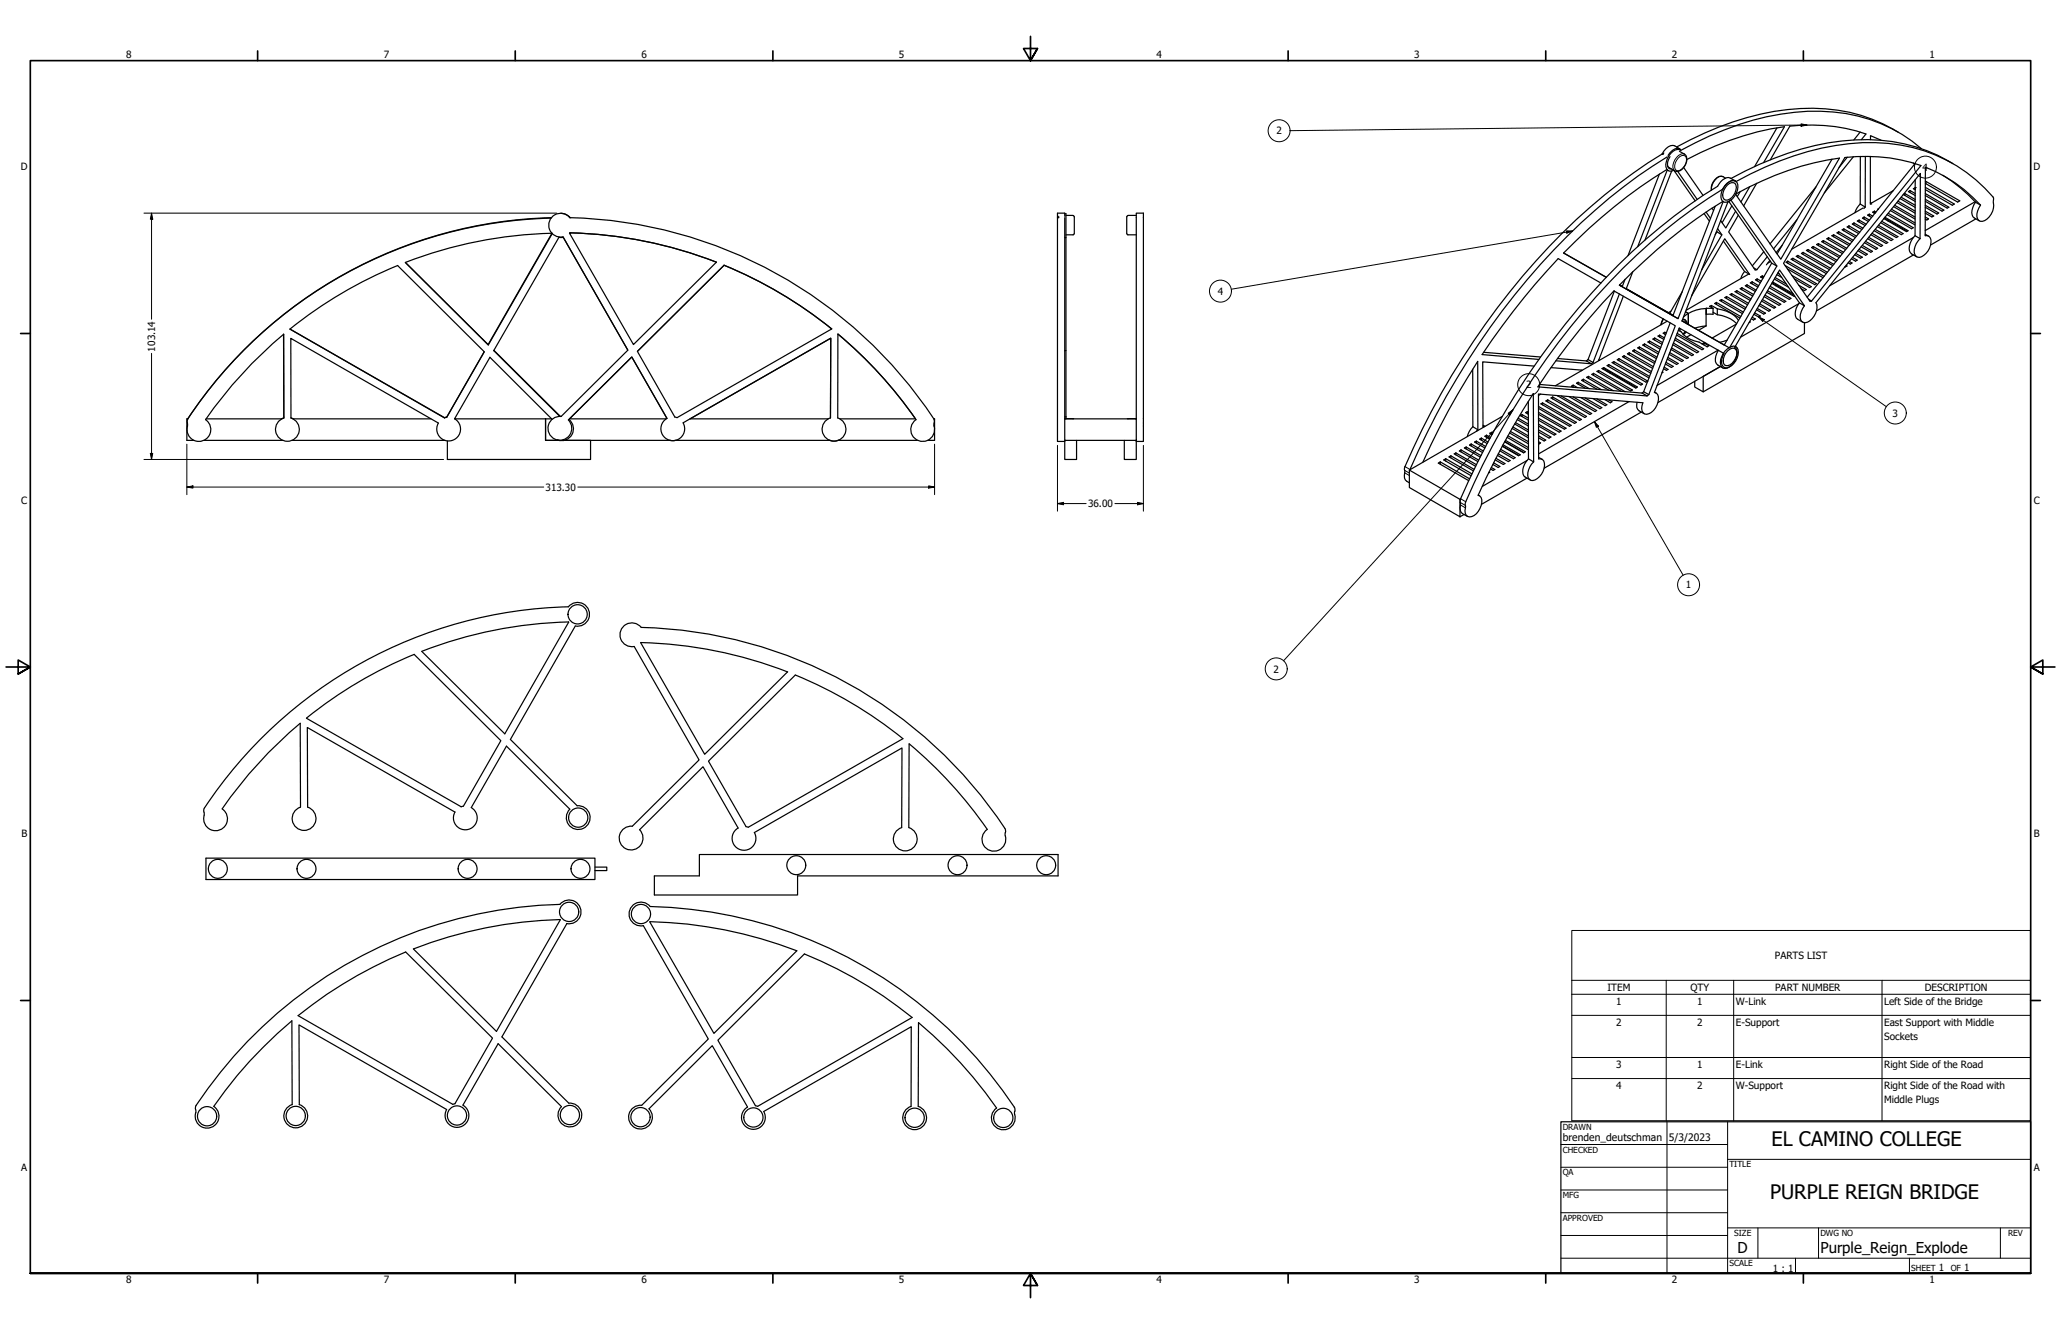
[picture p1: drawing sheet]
<svg xmlns="http://www.w3.org/2000/svg" width="864mm" height="559mm" viewBox="0 0 864 559" stroke-linecap="round" stroke-linejoin="round" font-family="sans-serif">
<!-- layer: Visible (ANSI) -->
<g fill="none" stroke="#000" stroke-width=".51">
<path d="M744.6 53.5l-9.4 16.3M779.5 55.3l-2.7 3.3M780 58.5l1.9-2.4a71.6 71.6 0 0 0-31.9-3.3l-8.2 14.1M783.8 58.5v-1.7l4.4 1.9M795.4 55.4a70.1 70.1 0 0 0-46.5-9.5 125.7 125.7 0 0 0-46.4 15.7M695.3 72.9l-13.1 34.2M696.5 64.5a251.8 251.8 0 0 0-69.1 64.4 305.6 305.6 0 0 0-38.9 67.7l.1 1.5a3.1 3.1 0 0 0 1.9 4.1M697.2 64.1l-.4 .6-.3-.2M698.4 71.1a224.7 224.7 0 0 0-43.2 34.9l17.8 10.1M698.6 65.7a257.2 257.2 0 0 0-74.1 71.3 322.2 322.2 0 0 0-33.7 59.7M698.6 71.2l-12.4 32.1M698.7 71.2l.4 .3"/>
<path d="M699.8 65.6a3.6 3.6 0 0 0-.1 5.1l.8 .1M700.5 71.6l-11.2 28.9M701.4 71.4l8.9 12.7M703 71.8l8.1 11.7M703.7 63.4l2.2 1.2a4.2 4.2 0 0 1-.7 5.9l-1.1 .9-1.7 .4-3.6-2.2M703.7 62.6l.3 .2M703.8 62.4l-2.1-1.3a4.8 4.8 0 0 0-5.2 3.4M704.2 62.6a2.52 2.52 0 0 0-3.5 .5l-1.8 2M705.5 70.2l8.1 11.7M706.8 66.8a125.3 125.3 0 0 1 40.9-13.7l-8.7 15M723 74.6a2.86 2.86 0 0 0-4.6 .8 5.4 5.4 0 0 0-1.4 4.3M723.8 77.5a2.12 2.12 0 0 1 3.6 0 5.3 5.3 0 0 1-4.4 6.3 2.39 2.39 0 0 1-1-3.1l.4-1.1z"/>
<path d="M727.2 75.8l-2.2-1.2a4.2 4.2 0 0 0-4.7 2.4l-.6 1a252.8 252.8 0 0 0-69 64.4 314.6 314.6 0 0 0-38.8 67.1v1.4a4.4 4.4 0 0 0 .9 4.2l2.1 1.2M733.2 78.2l-3.7 6.4M736.1 76.8l-5.5 9.4M760.9 78.3l-19.2 23.9M767.7 66.7l-23 39.7M773 66a73.2 73.2 0 0 1 31.9 3.3l-45.8 56.8-.7 .1-11.1-15.9zM774.1 65.8l-3.5 4.4M776.6 65.7l-12.2 15.1M779.5 65.5v20M781.6 65.5v21.2M783.7 65.5v20h.6M793.4 79.8l-9.5 5.4"/>
<path d="M800.4 79.8l-.7 .5 2.8 1.6M800.4 79.8l2.1 1.3M800.4 79.8v.8M801.7 68.3l.6 .5M802.4 68.5l-45.2 56M802.5 78.6l-.7 .5 .7 .3M802.5 75.3l-.1 23.4M805.1 62.3a67 67 0 0 0-47.6-15.7 119.9 119.9 0 0 0-53.2 16.4 3.8 3.8 0 0 0-5 2.3 4.8 4.8 0 0 0-.4 6.1l1.5 .3 1-.4M806.8 78.5l12.1 7-.8 .5-11.3-6.6M807 76l14.2 8.1-.9 .5-13.5-7.8M807 76v1M807 76l-.2 .1"/>
<path d="M814.1 73.4a66.8 66.8 0 0 1 13.7 11.3M818.3 68.5a71.5 71.5 0 0 0-46.5-9.4 127.8 127.8 0 0 0-46.4 15.6M230.9 91.4a188.3 188.3 0 0 0-152.2 83.9M231 91.2a188.3 188.3 0 0 0-152.3 84.2M231.3 97.7l-26.7 46.8-34.7-34.5M235 89.3l2.5 .7 1.4 1.2-.6-.5M238.8 91.2a5 5 0 0 0-8.6 1.4 5 5 0 0 0 5.7 6.6l27.2 47.5-28.1 27.7M238.8 91.2a187.5 187.5 0 0 1 152.7 84.9l-.1 1.1M238.8 97.9l.2-.2a177.1 177.1 0 0 1 61.2 12.1 177.7 177.7 0 0 0-61.6-12.2l26.8 46.7 34.8-34.4M443.1 91.2v93.7h3.1M443.6 90.6v.6h-.5M446.2 99.5h.5v75.1"/>
<path d="M446.2 89.5h.5v10M446.2 90.6v-1.3h-3.1v1.9M446.2 91.2v84.3M446.7 90.2h2.9M449.6 90.3l.5 .5M450.2 90.7l-.2 7.4-3.3 .3M472.1 90.7v7.2M472.2 97.9l.5 .5h3.4M472.6 90.2h3.5M472.7 90.3l-.5 .5M714.1 89.5l2.2 3.1M714.9 88.8l1.8 2.7"/>
<path d="M717.4 87.2l.6 .9M718.7 86.4l-17.7 45.9-22.4-12.9M719.3 96.9l.1 .2M719.4 97.1l2.1 1.3M719.4 97.1l-.7 1.3M719.7 95.8l1.8 2.6-8.5 14.6M724.4 84.4l18 25.8M725.7 86.2l-4.1 7.1M727.3 88.5l-4.2 7-2.1-3.1M727.3 81.3a125 125 0 0 1 43.5-15.1l-24.6 42.4zM728.4 90.1l-4.1 7.1 11.2 15.9 .7-.1M729.2 80.3l-1.2 2.1"/>
<path d="M752.9 92.1l-9.8 12.2M766.2 99.6l-.7 .4 7.9 4.6M766.2 99.6l7.6 4.4M766.2 99.6v.8M768.3 98.4l6.9 3.9M768.3 98.4l-.7 .3 7.2 4.2M768.3 98.4v.8M770.4 97.1l6.1 3.5M770.4 97.1l-.7 .4 6.4 3.7M770.4 97.1v.8M772.6 95.9l-.7 .4 5.5 3.2M772.6 95.9l5.3 3"/>
<path d="M772.6 95.9v.8M774.8 94.6l-.8 .5 4.8 2.8M774.8 94.6l4.5 2.7M774.8 94.6v.8M776.9 93.4l3.7 2.2M776.9 93.4l-.7 .5 4 2.2M776.9 93.4v.8M779 92.2l3 1.7M779 92.2l-.7 .4 3.3 1.9M779 92.2v.8M779.5 85.5l-1.4 1.6-.9 2M779.5 85.5l2.1 1.2"/>
<path d="M780.7 87.1l-29.9 17.3M781.1 90.9l-.7 .5 2.5 1.4M781.1 90.9l2.2 1.3M781.1 90.9v.9M781.6 86.7l-.6 .7M783 99.4l5.9 3.4-.7 .5-5.6-3.3M783.3 89.7l-.7 .4 1.6 1M783.3 89.7l1.4 .9M783.3 89.7v.9M783.7 84.8l.5 .3M784.4 97.7l6.6 3.9-.7 .4-6.4-3.7M785.1 89.2l.3-.3 .4 .3"/>
<path d="M785.4 88.5l.7 .3M785.4 88.5l-.7 .4 .9 .5M785.4 88.5v.4M785.7 96.1l7.5 4.2-.8 .5-7.1-4.2M787.1 94.4l8.2 4.7-.7 .4-8-4.6M787.2 87.4l-.2 .4M788.5 92.7l8.9 5.2-.7 .4-8.7-5M789.6 91.3l9.5 5.5M789.8 91l9.7 5.6-.7 .4-9.4-5.4M791.2 89.3l10.5 6.1-.7 .4-10.3-5.9M791.4 92.4l-.3 .2M792.1 88.2l10.3 6"/>
<path d="M792.5 87.6l9.9 5.8M793.4 86.6l9 5.2M793.9 86l8.5 4.9M794.8 84.8l7.6 4.5M795.3 84.3l7.2 4.2M796.2 83.2l6.3 3.7M796.6 82.6l5.9 3.4M797.5 81.5l5 2.9M798.2 81.1l4.3 2.5M798.2 81.1v.8M798.2 81.1l-.6 .4M801.8 99.4l-35.1 20.3"/>
<path d="M802.4 98.7a6.6 6.6 0 0 0-1.9 7.2l2.6 1.7M802.4 98.7l2.1 1.2M804.5 99.9l.2-27.3-43.8 54.2a6.6 6.6 0 0 1-4.4 8.4 2.37 2.37 0 0 1-2.1-3.4l1.7-3.7M806.7 88.5l3.6 2-.8 .4-2.8-1.6M806.7 90.9l1.4 .8-.7 .4-.7-.3M806.7 86l5.7 3.2-.7 .5-5-2.9M806.7 98.1l1.4 .8M806.8 81.1l9.8 5.7-.7 .4-9.1-5.3M806.8 83.5l7.7 4.5-.7 .5-7-4.2M827.6 84.5l-20.9 12.1M827.8 84.7a5.9 5.9 0 0 0-1.1 6.1l2.7 1.7M827.8 84.7l2.1 1.2"/>
<path d="M827.9 91.7l-18.9 10.9M829.9 85.9a5.2 5.2 0 0 0-.8 6.4 4 4 0 0 0 5.2-2.6 8.6 8.6 0 0 0 1-5.8v-1a65.8 65.8 0 0 0-54.9-23.1 119.8 119.8 0 0 0-53 16.3 3.2 3.2 0 0 0-4.5 1.6 5.7 5.7 0 0 0-1.2 6.6 2.79 2.79 0 0 0 3.6-.5l19.2 27.6-19.7 34.1a7.1 7.1 0 0 0-3.8 7.4 2.09 2.09 0 0 0 1.7 1.6 2.09 2.09 0 0 0 2.1-.9 7 7 0 0 0 2.7-7.5l-.6-.6 18.8-32.4 10.4 15M829.9 85.9a60.2 60.2 0 0 0-23.1-15.9l-.1 28.7a2.07 2.07 0 0 1 2.4 2.8 7.1 7.1 0 0 1-4.9 6.3 2.4 2.4 0 0 1-2.1-3.3 8.2 8.2 0 0 1 2.4-4.6M169.9 109.9a182 182 0 0 1 61.4-12.2l-26.8 46.6zM303.4 111.1l-36.3 36.1M670.8 118.6l-17.9-10.3a305.1 305.1 0 0 0-31.9 40.2l23.8 2.1M678.6 119.4a218.4 218.4 0 0 1 43.5-35l-19 49.1-2.1-1.2M678.6 119.4l24.5 14.1M678.6 119.4l1.2 .6M678.7 119.4l1.1 .6M680.9 117l-1.1 3M684.1 113.9l-2.7 7.1 19.6 11.1-1.9-1.1"/>
<path d="M722.1 101l8.9 12.7M731 113.7l-1.6 3M731 113.7l2.1 1.2M732 119.3l-.7 .4 4.2 2.4M732 119.3l3.8 2.2M732 119.3v.8M732.7 114.8l-26.2 15.2M733.1 114.9l-10.4-14.9-13.9 24M733.1 114.9l-.1 .1M734.2 118l2.7 1.7M734.2 118l-.8 .5 3.2 1.8M734.2 118v.9"/>
<path d="M734.8 112.2l1.4 .8M736.3 116.8l1.7 1M736.3 116.8l-.7 .4 2 1.2M736.3 116.8v.9M738.1 116.2l.3-.2 .5 .3M738.4 115.6l-.7 .4 1 .6M738.4 115.6l.7 .4M738.4 115.6v.4M739.1 105.4l-4.8 6M740.5 107.5l-4.3 5.5M741.6 109.1l-1.4 1.8M741.7 120l8.7 5-.7 .4-8.3-4.8"/>
<path d="M741.9 109.5l-1.1 .7M742.4 118.7l9.6 5.4M742.6 118.4l9.2 5.4M742.8 118.1l8.5 4.9M743.5 116.9l5.9 3.4M743.8 116.3l4.6 2.6M744.4 119.5l-.3 .2M744.5 111.4l-2.1-1.2-20 34.3-17.6-10.1M744.5 115.1l2.1 1.1M744.9 114.4l.7 .4M745.1 114.1l8.9 12.8M746.8 102.7l-2.6 3.2"/>
<path d="M748 111.3l13.1 7.5-.7 .5-11.4-6.7M749.1 109.4l-.7 .5 14.1 8.1M749.1 109.4l13.9 8M749.1 109.4v.8M750.9 115.4l8.1 4.7-.7 .4-6.5-3.7M751.3 108.2l13 7.6M751.3 108.2l-.8 .4 13.4 7.7M751.3 108.2v.8M753.4 107l12.3 7M753.4 107l-.7 .4 12.5 7.2M753.4 107v.8M753.7 119.5l3.2 1.8-.8 .4-1.4-.8"/>
<path d="M755.5 105.7l-.7 .5 11.8 6.8M755.5 105.7l11.6 6.7M755.5 105.7v.9M757.6 104.5l-.7 .4 11.1 6.4M757.6 104.5l10.8 6.2M757.6 104.5v.8M759.8 103.3l9.9 5.7M759.8 103.3l-.7 .4 10.2 5.9M759.8 103.3v.8M761.9 102l9.2 5.4M761.9 102l-.7 .4 9.4 5.5M761.9 102v.9"/>
<path d="M764 100.8l-.7 .4 8.7 5M764 100.8l8.5 4.9M764 100.8v.9M773.6 111.2l.3 .2-.9 .4M774.9 109.5l1.1 .7-.7 .4-.9-.5M776.2 107.8l2 1.2-.7 .4-1.7-1M777.6 106.2l2.8 1.6-.8 .3-2.4-1.4M779 104.5l3.4 2-.7 .4-3.2-1.9M780.4 102.8l4.2 2.5-.7 .4-4.1-2.3M781.7 101.1l5.1 2.9-.8 .5-4.8-2.8M801.8 106.8l-40.7 23.4M118.9 140a182 182 0 0 0-32.8 35.8 5 5 0 0 1 1.6 6.5 5 5 0 0 1-6.3 2.2 5 5 0 0 1-2.8-6.1"/>
<path d="M121.5 137.8a182 182 0 0 1 45.2-26.6l36.2 36.2-15.7 27.4-1 .3zM351.1 140l-.1 35.1a5 5 0 0 1 2.5 7.6 5 5 0 0 1-8.1 0 5 5 0 0 1 2.6-7.7M351.1 139.9a182 182 0 0 1 32.5 35.5l-31.7 .1M351.1 139.9a181.8 181.8 0 0 1 32.7 35.9 5 5 0 0 0-1.4 6.7 5 5 0 0 0 6.7 1.9 5 5 0 0 0 2.2-6.6l.1-.6M676.5 121.9l-11.1 28.7M678.6 123.1l-11.1 28.7M680.2 124.1l-10.3 26.8 .2 .1M681.4 120.9l17.7 10.1M696.8 133.5l-.8 2.5 1-2.3M697.6 139.2l.6 .3M697.6 139.2l-.7 .4 1 .6M697.6 139.2v.8"/>
<path d="M698.6 134.6l-46.9 27M699.8 135.3l-11.1 28.8M700.1 130.4l-1 .6M702.8 139.6l11.1 6.5-.7 .4-10.7-6.2M703.3 138.3l1.2 .8a10.8 10.8 0 0 0 7.5 4.2l3.3 2 .7-.5-2-1.1M703.5 137.7l.5 .2M703.8 137.5l.2 1.2M704.8 134.4l19.2-49.8a7 7 0 0 0 3.8-8.1 2.13 2.13 0 0 0-3.3-.3l-1.9 1.8-.7 1.2a257.2 257.2 0 0 0-74 71.2 302.6 302.6 0 0 0-34 60.9l.2 .9a2.97 2.97 0 0 0 1.7 4.3 6.6 6.6 0 0 0 4.8-8l-1.2-1M704.8 134.4l19.7 11.3a2.22 2.22 0 0 1 2.7-.6 2.22 2.22 0 0 1 1.2 2.4 7 7 0 0 1-4.9 6.6 2.39 2.39 0 0 1-2.1-3.5l1-2.5-18.8-10.7-10.4 27a2.23 2.23 0 0 1 1.7 2.8 7 7 0 0 1-4.9 6.3 2.43 2.43 0 0 1-2-3.5l.4-1.3-43.7-3.7v27.2a2.12 2.12 0 0 1 2.5 2.8 6.3 6.3 0 0 1-5.7 6.2 3 3 0 0 1-1-4.4l1.2-2.4 .9-.9M704.9 122.2l-5.1 8.7M705.5 133.7l1.3 1 .2 1M706.2 138.9l-.9 1.1"/>
<path d="M706.2 130.6l1.3 .7M706.6 139.1l-1.2 1M707.5 131.3l-2.1 1.5M707.5 131.3v4.6M714.9 136.5l-4.8 1M714.9 129.2a15.3 15.3 0 0 0-7.4 2.1M714.9 136.5l-3.2 1.9M714.9 129.2v7.3M714.9 129.2h.1M715 129.2h2.8M715 129.2v2.4M717.1 128.8v-.8l2.5 1.3"/>
<path d="M717.1 128l-.8 .3 1.5 .9M717.8 129.2v2.4h-2.8M717.8 130.8l1.8 1M719.2 126.7l10.2 5.9M719.2 126.7l-.7 .4 10.5 6.1M719.2 126.7v.8M719.6 129.3a12 12 0 0 1 8.9 4.9M719.6 131.8a14.5 14.5 0 0 1 8.1 3.8M719.6 129.3v2.5M721.4 125.5l-.8 .4 9.5 5.5M721.4 125.5l9.1 5.2M721.4 125.5v.8"/>
<path d="M723.5 124.2l-.7 .5 8.4 4.8M723.5 124.2l8.1 4.7M723.5 124.2v.8M725.6 123l7.1 4.1M725.6 123l-.7 .4 7.4 4.3M725.6 123v.8M727.6 135.7l-10.2 5.9M727.8 121.8l5.9 3.4M727.8 121.8l-.8 .4 6.4 3.7M727.8 121.8v.8M729.9 120.5l-.7 .5 5.2 3M729.9 120.5l4.9 2.9"/>
<path d="M729.9 120.5v.8M733.2 134.7l.2 .2-.5 .2M734.2 132.9l1.3 .7-.7 .4-.9-.5M735.3 131.1l2.3 1.3-.7 .4-2-1.1M736.3 129.2l3.5 2-.8 .4-3-1.8M737.4 127.3l4.5 2.6-.7 .5-4.2-2.4M738.5 125.5l5.5 3.2-.7 .4-5.2-3M739.6 123.6l6.6 3.8-.8 .5-6.2-3.6M740.7 121.8l7.6 4.4-.7 .4-7.3-4.2M753.7 127.2l-24.3 14M754 126.9a6.1 6.1 0 0 0-1.3 6.3l2.6 1.7M754 126.9l2.1 1.2"/>
<path d="M756.1 135.2v4.5l-42.4 24.4M757.8 125.3l1.3 .8M118.8 140l.1 35.1-.9 .3-31.6 .1M202.9 147.3l-15.7 27.4-1 .2M206.9 146.7l27.9 27.7M263.1 146.7l-27.1-47.3h-1.8l-27.3 47.5 27.7 27.5M267.1 147.2l36.3-36.1a181.3 181.3 0 0 1 45.1 26.7l-64.8 37.1-1-.2zM446.2 146.9h.5M617.1 154.7l.1 24.1M621.7 147.6l23.8 1.9M642.8 153.4l-21.5-1.8 .1 27.2 .6-.1M649.9 154l13.1 1.1"/>
<path d="M652 151.1l14.9 1.3M652.7 150.2l12 1M662.6 155.1v.2M663.4 158.9l7.5 4.3M663.4 158.9l-.7 .4 6.5 3.8M663.4 158.9v.8M664.7 151.2l2.2 1.2 .6-.6M665.4 150.6l-.7 .6M665.4 150.6l2.1 1.2M665.6 157.7l10.4 5.9M665.6 157.7l-.8 .4 9.4 5.4M665.6 157.7v.8"/>
<path d="M667.7 156.4l13.3 7.7M667.7 156.4l-.7 .4 12.3 7.1M667.7 156.4v.8M669.2 155.6l.7-.4 14.1 8.2-.7 .4zM669.9 155.2v.8M669.9 150.7l.3 .2M671.3 154.4l.7-.4 14.1 8.1-.7 .5zM671.6 154.6l.4-.2 13.7 8M672 154v.4M673.4 153.2l.7-.5 14.2 8.2-.7 .4zM673.6 155.3v.4M674.1 152.7v.8"/>
<path d="M674.4 155.8l.1 .4M675.5 151.9l.8-.4 14.1 8.1-.7 .5zM676.3 151.5v.8M678 157.9l-.4 .2M678.4 150.2l12.8 7.5M678.4 150.2l-.7 .5 13.2 7.6M678.4 150.2v.9M680.5 149l11.5 6.6M680.5 149l-.7 .4 11.9 6.9M680.5 149v.9M682.7 147.8l10.1 5.8M682.7 147.8l-.8 .4 10.6 6.1"/>
<path d="M682.7 147.8v.9M684.8 146.6l8.7 5M684.8 146.6l-.7 .4 9.2 5.3M684.8 146.6v.8M686.9 145.4l7.4 4.2M686.9 145.4l-.7 .3 7.9 4.5M686.9 145.4v.8M689.1 144.1l6 3.5M689.1 144.1l-.8 .4 6.5 3.8M689.1 144.1v.8M691.2 142.9l4.7 2.6M691.2 142.9l-.7 .4 5.1 2.9"/>
<path d="M691.2 142.9v.8M693.4 141.6l3.3 1.9M693.4 141.6l-.8 .4 3.8 2.2M693.4 141.6v.8M695.5 140.4l1.9 1.1M695.5 140.4l-.7 .4 2.4 1.4M695.5 140.4v.8M696.5 155.8l.3 .2-.5 .2M697.3 153.8l1.6 .9-.7 .4-1.2-.7M698.1 151.8l3 1.7-.8 .4-2.5-1.4M698.9 149.7l4.3 2.6-.7 .4-3.9-2.3M699.6 147.7l5.8 3.3-.7 .4-5.3-3"/>
<path d="M700.4 145.7l7.1 4.1-.7 .4-6.6-3.8M701.2 143.7l8.4 4.9-.7 .4-8-4.6M702 141.7l9.8 5.6-.8 .5-9.3-5.4M708.5 140.2l-1.7 1M713.7 157.7v6.4l-3.6-2v-2.4M714.2 143.4l-1 .7M714.8 143.8l-.8-.1v.8M719.9 146.7l-25.6 14.8M720 146.7a4.7 4.7 0 0 0-.2 6.2l2.1 1.2M720.9 153.5l-26.1 15.1M723.7 142.5l-3.1 .9M724 146.9a2.09 2.09 0 0 1 3.6 0 5.8 5.8 0 0 1-3.6 6.3h-.8a2.27 2.27 0 0 1-1-3.1l.4-1.2z"/>
<path d="M727.1 145l.3 .2M78.5 177.2v1.3M78.7 175.4l-.4 .1v9h2.9M78.8 175.4l-.3 1.8M121.9 175.1a5 5 0 0 1 2.6 7.7 5 5 0 0 1-8.1 0 5 5 0 0 1 2.5-7.7M122.8 175.5h57.7M122.8 175.4l-.9-.3v-33.4l61.8 35.5M190.5 175.4a5 5 0 0 1 1.8 6.8 5 5 0 0 1-6.8 1.9 5 5 0 0 1-1.8-6.8M190.6 175.5h40.5M190.8 175.5l-.3-.2 14.8-25.6 26 25.9M228.6 175.5v9h5.3h-5.3zM235.1 174.5a5 5 0 0 0-5.4 5.9 5 5 0 0 0 7.2 3.4 5 5 0 0 0 1.2-7.9"/>
<path d="M238.4 175.7a5 5 0 0 1 1.3 6.3 5 5 0 0 1-6.2 2.3M279.1 175.5h-40.5l26.1-26 14.8 25.8-14.8-25.8-26.5 26.4M279.4 175.3a5 5 0 0 0-1.8 6.8 5 5 0 0 0 6.8 1.8 5 5 0 0 0 1.8-6.8M348 175.1l.1-33.4-58.9 33.8h57.9M348 175.1l.1-33.4-61.8 35.4M391.3 175.5h.3v9h-2.8M446.2 175.5h29.9v9h-29.9zM446.2 174.6h.5M446.7 175.4h3.1M446.7 174.6v.9M476.1 175.5v-86.2h3v95.6h-3M476.1 175.4h-3.7"/>
<path d="M617.2 178.8a8.8 8.8 0 0 0-2.4 4.1M617.2 178.8l2.1 1.2-.7 .7M621.4 178.1l.8 .5M629.5 174.4l-39 22.5M633.6 179.5l6.9 4M634 178.9l6.5 3.7M634.7 177.6l5.8 3.4M635.1 177l5.4 3.1M635.8 175.8l4.7 2.7M636.1 175.2l4.4 2.5M637.8 173.7l2.7 1.5M637.8 173.7l-.7 .4 3.4 1.9"/>
<path d="M637.8 173.7v.8M640 172.5l.4 .2M640 172.5l-.7 .3 1.1 .7M640 172.5v.8M640.4 168.1l.1 24.1M644.7 170.2l13.7 8-.7 .4-13-7.5M644.7 177.7l7.3 4.2-.7 .3-6.6-3.7M644.7 172.7l11.5 6.7-.7 .4-10.8-6.3M644.7 175.2l9.4 5.4-.7 .4-8.7-5M645 161l43.1 3.7M645.6 165.1l-.9 .6M645.7 169.2l.7-.4 14.1 8.1-.7 .5z"/>
<path d="M646.4 168.8v.8M647.8 168l.7-.5 14.1 8.2-.7 .4zM648.5 167.5v.8M649.9 166.7l.7-.4 14.2 8.1-.7 .5zM650.6 166.3v.8M652.5 165.7l13.7 7.9 .7-.4-12.8-7.3M652.8 165.7v.2M657.4 166.1l10.9 6.3 .7-.4-9.9-5.8M659.2 161.4l1.8 1M659.2 161.4l-.8 .4 .9 .4M659.2 161.4v.8M661.3 160.1l4.6 2.7"/>
<path d="M661.3 160.1l-.7 .4 3.7 2.1M661.3 160.1v.9M662.4 166.6l8 4.6 .8-.4-7.1-4.1M667.4 166.9l5.2 3 .7-.4-4.2-2.4M672.5 167.4l2.3 1.3 .6-.4-1.3-.8M682.6 168.2l-37.9 21.9M685.9 168.5a3 3 0 0 0 .9 3.6l2.1 1.2M687.8 172.6l-40.8 23.6M688.1 164.7l2.1 1.2 .7-.6M688.7 164.1l-.6 .6M688.7 164.1l2.2 1.2M690.9 165.3l11.1-28.8-25.7-14.6a281.4 281.4 0 0 0-31.9 40.2l45.8 3.8"/>
<path d="M693.3 164.3l.6 .4M85.5 184.5h32.9M122.5 184.5h63.9M347.6 184.4l1.9 .4 1.9-.4M347.6 184.5h-110.9h10.8v8h-60v-7.8M351.4 184.5h33M446.2 184.5v.4M451.1 184.5v8h-4.9v-7.6M471.1 184.5v8h5v-7.6M476.1 184.5v.4M590.5 196.9l21.3 12.3v7.3l-21.3-12.3zM603.5 193.5l12.3 7.1"/>
<path d="M603.5 193.5l-.8 .5 12.7 7.4M603.5 193.5v.9M605.8 192.2l11 6.3M605.8 192.2l-.8 .5 11.4 6.6M605.8 192.2v1M607.9 190.9l9.8 5.7M607.9 190.9l-.7 .5 10.1 5.8M607.9 190.9v.9M610 189.7l8.6 4.9M610 189.7l-.7 .4 9 5.2M610 189.7v.9M612.2 188.5l7.4 4.2"/>
<path d="M612.2 188.5l-.7 .4 7.8 4.5M612.2 188.5v.8M614.4 187.3l6.1 3.5M614.4 187.3l-.8 .3 6.6 3.9M614.4 187.3v.8M616.5 186l5 2.9M616.5 186l-.7 .4 5.4 3.1M616.5 186v.8M618.6 184.8l3.9 2.2M618.6 184.8l-.7 .4 4.3 2.4M618.6 184.8v.8M619.3 180l-.1-28.6a313.7 313.7 0 0 0-23 42.2"/>
<path d="M620.7 183.5l2.8 1.7M620.7 183.5l-.7 .5 3.1 1.8M620.7 183.5v.9M622.9 182.3l1.6 1M622.9 182.3l-.7 .5 1.9 1.1M622.9 182.3v.6M622.9 182.9l1.4 .8M622.9 182.9l-.2 .2M624 197.7l.2 .2-.4 .2M624.9 195.8l1.5 .9-.8 .3-1-.5M625 181.1l.5 .3M625 181.1l-.7 .4 .9 .5-.2-.3"/>
<path d="M625 181.1v.6M625 181.7l-.2 .1M625.9 193.9l2.6 1.5-.7 .4-2.3-1.2M626.8 192l3.8 2.2-.7 .4-3.4-1.9M627.8 190.1l5 2.8-.8 .5-4.6-2.6M628.8 188.2l6.1 3.5-.7 .5-5.7-3.4M629.5 186.8l7 4M629.8 186.3l7.2 4.2-.7 .4-6.8-4M630.6 185l8 4.6M630.8 184.5l8.3 4.7-.7 .5-7.9-4.6M630.8 185.1l-.1 .1M631.5 183.2l9 5.2"/>
<path d="M631.9 182.6l8.6 4.9M632.5 181.4l8 4.5M632.9 180.7l7.6 4.3M639.8 192.9l-18.7 10.9M640.5 192.2a6.7 6.7 0 0 0-2 7.1l2.7 1.7M640.5 192.2l2.1 1.3M642.6 193.5l-.1-28.7a318.9 318.9 0 0 0-23.1 42.7M644.7 180.1l5.2 3-.8 .4-4.4-2.5M644.7 182.6l3 1.7-.7 .4-2.3-1.3M644.7 185l.8 .5-.8 .4M644.7 191.6l1.5 .8M612 209l-.2 .2"/>
<path d="M613.5 215.5l-1.7 1M619.4 207.4l.5 .2M639.8 200.3l-19 11M238.1 254.2a187.8 187.8 0 0 0-152.7 84.9l.1 2.4M238.1 254.2a5 5 0 0 1 8.6 1.4 5 5 0 0 1-5.6 6.6M238.3 260.7l-26.8 46.7-34.8-34.5M238.3 260.6a177.8 177.8 0 0 0-61.5 12.2M241 262.3l-27.1 47.5 27.9 27.7a5 5 0 0 1 5.4 6 5 5 0 0 1-7.3 3.4 5 5 0 0 1-1.1-7.9l-26.6-26.5-14.7 25.8a5 5 0 0 1 1.8 6.8 5 5 0 0 1-6.8 1.9 5 5 0 0 1-1.9-6.8l-61.8-35.5 .1 33.4M330 281.4l-34.7 34.6-26.8-46.8a180 180 0 0 1 61.5 12.3M125.8 303l.1 35.1M125.8 302.9a182 182 0 0 0-32.7 35.9M128.4 300.9l64.8 37"/>
<path d="M128.4 300.8a182 182 0 0 1 45.2-26.7l36.3 36.2-15.7 27.4M380.9 311.6l-.1 35M381 311.6a181.8 181.8 0 0 1 32.7 35.8 5 5 0 0 0-1.4 6.8 5 5 0 0 0 6.7 1.8 5 5 0 0 0 2.1-6.6l.2-.6M93.1 338.9a5 5 0 0 1 1.6 6.5 5 5 0 0 1-6.3 2.2 5 5 0 0 1-2.8-6.1M128.9 338.1a5 5 0 0 1 2.6 7.7 5 5 0 0 1-8.1 0 5 5 0 0 1 2.5-7.7M194.1 337.7l-.9 .3M86.3 359.5h163v8.9h-163zM264.9 346.1a5 5 0 0 0-5.3 5.9 5 5 0 0 0 7.2 3.5 5 5 0 0 0 1.2-8M265 346.1l27.9-27.8-27.2-47.5a5 5 0 0 1-5.6-6.6 5 5 0 0 1 8.6-1.4 188.4 188.4 0 0 1 152.4 84.2M309.3 346.9a5 5 0 0 0-1.9 6.8 5 5 0 0 0 6.8 1.8 5 5 0 0 0 1.9-6.8M309.3 346.9l-14.7-25.7-26.6 26.3M312.6 346.3l-15.7-27.5 36.3-36a181.2 181.2 0 0 1 45.1 26.6l-64.8 37.1-.9-.2"/>
<path d="M380.8 346.7a5 5 0 0 1 2.5 7.7 5 5 0 0 1-8-.1 5 5 0 0 1 2.5-7.6l.2-33.4-61.9 35.4M421.1 347l.2 1.8M234.6 378.8a188.5 188.5 0 0 0-152.4 84.2M234.6 378.9a5 5 0 0 1 8.6 1.4 5 5 0 0 1-5.7 6.6M249.3 363.2h5v1.5h-5M274.2 366.9h18.9v-9h150.3v9h-109.2v8h-60zM173.2 397.5a176.4 176.4 0 0 1 61.6-12.2l-26.8 46.8zM237.6 386.8l-27.3 47.5 28 27.8a5 5 0 0 1 5.4 5.9 5 5 0 0 1-7.2 3.5 5 5 0 0 1-1.2-7.9l-26.6-26.4-14.7 25.7a5 5 0 0 1 1.8 6.8 5 5 0 0 1-6.8 1.9 5 5 0 0 1-1.8-6.8M269.6 387.8a5 5 0 0 1-5.7-6.6 5 5 0 0 1 8.6-1.5 187.8 187.8 0 0 1 152.8 84.7l-.2 1.4a6 6 0 0 1-2 6.7 5 5 0 0 1-6.9-1.5 5 5 0 0 1 1.4-6.9M269.6 387.7l27.2 47.5-27.9 27.8a5 5 0 0 0-5.4 5.9 5 5 0 0 0 7.2 3.5 5 5 0 0 0 1.2-8l26.5-26.4 14.8 25.7a5 5 0 0 0-1.9 6.8 5 5 0 0 0 6.9 1.9 5 5 0 0 0 1.8-6.8M272.4 386.1a181.9 181.9 0 0 1 61.5 12.2l-34.8 34.6zM124.9 425.4a184.8 184.8 0 0 1 45.1-26.6l36.4 36-15.8 27.5-.9 .3z"/>
<path d="M82.2 463l-.2 1.8M187.1 464.8l-61.8-35.5 .1 33.4a5 5 0 0 1 2.6 7.6 5 5 0 0 1-8 .1 5 5 0 0 1 2.4-7.7l-.1-35.1a181 181 0 0 0-32.7 35.8 5 5 0 0 1 1.4 6.8 5 5 0 0 1-6.7 1.8 5 5 0 0 1-2.2-6.5l-.1-.6M316.5 463.2l1 .2M316.5 463.2l-15.7-27.5 36.3-36.1a178.8 178.8 0 0 1 45.1 26.6l-64.7 37.2M417.6 464.1a182.3 182.3 0 0 0-32.7-35.7l-.1 35.1a5 5 0 0 1 2.5 7.6 5 5 0 0 1-8.1 0 5 5 0 0 1 2.6-7.6v-33.4l-61.8 35.5"/>
<circle cx="242" cy="257.3" r="4"/>
<circle cx="242.3" cy="342.5" r="4"/>
<circle cx="91.3" cy="364" r="4"/>
<circle cx="128.4" cy="364" r="4"/>
<circle cx="195.9" cy="364" r="4"/>
<circle cx="243.2" cy="364" r="4"/>
<circle cx="333.7" cy="362.4" r="4"/>
<circle cx="401.2" cy="362.4" r="4"/>
<circle cx="438.4" cy="362.4" r="4"/>
<circle cx="238.5" cy="382" r="4"/>
<circle cx="268.6" cy="382.9" r="4"/>
<circle cx="86.8" cy="467.6" r="4"/>
<circle cx="123.9" cy="467.5" r="4"/>
<circle cx="191.5" cy="467.3" r="4"/>
<circle cx="238.8" cy="467.1" r="4"/>
<circle cx="268.4" cy="468" r="4"/>
<circle cx="315.7" cy="468.1" r="4"/>
<circle cx="383.3" cy="468.2" r="4"/>
<circle cx="420.4" cy="468.3" r="4"/>
</g>
<!-- layer: Visible Narrow (ANSI) -->
<g fill="none" stroke="#000" stroke-width=".42">
<path d="M703.2 66.2a1.97 1.97 0 0 1 3.4-.2 4.9 4.9 0 0 1-3.4 5.6l-.7-.2a3.7 3.7 0 0 1 .7-5.2zM705.9 64.6a4.2 4.2 0 0 0-4.6 3.5 2.86 2.86 0 0 0 .5 3.5M722.1 74a4.1 4.1 0 0 0-4.6 3.4l-.3 2.2M705 133.8l1.1 .2M705 134.6a1.31 1.31 0 0 1 1.8 1M706.1 138.8l-.9 1.2M673.4 155.2v.4M588.6 197l1.9 1.2M588.6 198.1l1.9 1.1M588.7 195.5l2.1 1.2M624.8 181.8l.4 .2M611.9 210.5l2.1 1.2"/>
<path d="M611.9 211.5l2.1 1.2M612 208.9l2.2 1.3"/>
</g>
<!-- layer: Visible (ANSI) -->
<circle cx="802.5" cy="78.6" r=".25" fill="#000"/>
<!-- layer: Symbol (ANSI) -->
<g fill="none" stroke="#000" stroke-width=".42">
<path d="M754.7 51.9l2.5 .5-2.5 .5zM757.2 52.4l-216.6 2.3M656.4 96.7l2.5 .1-2.4 .9zM658.9 96.8l-143 24.4M736.9 132.8l2.4 1.1-.7 .8zM736.9 132.8l53.5 37.6M632 173.1l2-1.5-1.3 2.2zM634 171.6l-96.2 105.2M668.1 176.6l1.7 1.9-.9 .5zM668.1 176.6l37.2 64.4M658.6 410.7v-20.9h192.2v20.9M658.6 410.7h192.2v5.8"/>
<path d="M658.6 410.7v58.8h192.2v-53M658.6 416.5h192.2M698.2 410.7v58.8M726.4 410.7v58.8M788.6 410.7v58.8M658.6 425.3h192.2M658.6 443h192.2M658.6 451.8h192.2"/>
<circle cx="536" cy="54.8" r="4.6"/>
<circle cx="806.8" cy="70" r="4.6"/>
<circle cx="511.4" cy="122" r="4.6"/>
<circle cx="640.6" cy="161.1" r="4.6"/>
<circle cx="794.2" cy="173" r="4.6"/>
<circle cx="707.5" cy="245" r="4.6"/>
<circle cx="534.8" cy="280.2" r="4.6"/>
</g>
<!-- layer: Border (ANSI) -->
<g fill="none" stroke="#000" stroke-width=".7">
<path d="M431.8 15.2v10.2l-2.9-5.1h5.8l-2.9 5.1 2.9-5.1M107.9 21.3v4.1M215.9 21.3v4.1M323.8 21.3v4.1M539.8 21.3v4.1M647.7 21.3v4.1M755.6 21.3v4.1M8.6 139.7h4.1M850.9 139.7h4.1M2.5 279.4h10.2l-5.1-2.9v5.8l5.1-2.9-5.1 2.9M861.1 279.4h-10.2l5.1-2.9v5.8l-5.1-2.9 5.1 2.9M8.6 419.1h4.1"/>
<path d="M850.9 419.1h4.1M12.7 533.4v-508h838.2v508h-838.2h838.2M107.9 533.4v4.1M215.9 533.4v4.1M323.8 533.4v4.1M434.7 538.5l-2.9-5.1 2.9 5.1h-5.8l2.9-5.1v10.2M539.8 533.4v4.1M647.7 533.4v4.1M755.6 533.4v4.1"/>
</g>
<!-- layer: Title (ANSI) -->
<g fill="none" stroke="#000" stroke-width=".42">
<path d="M654 479.4h69.9M698.5 469.9v63.5M723.9 469.9v63.5M654 488.9h69.9M654 498.5h69.9M723.9 485.6h127M654 508h69.9M654 517.5h69.9M723.9 514.3h127M736.6 514.3v12.7M762 514.3v12.7M838.2 514.3v12.7"/>
<path d="M654 527h196.9M752.3 527v6.4M800.1 527v6.4"/>
</g>
<path d="M654 469.9h196.9v63.5h-196.9z" fill="none" stroke="#000" stroke-width=".51"/>
<!-- layer: Symbol (ANSI) -->
<g fill="#000">
<path d="M754.7 51.9l2.5 .5-2.5 .5z" fill-rule="evenodd"/>
<path d="M656.4 96.7l2.5 .1-2.4 .9z" fill-rule="evenodd"/>
<path d="M736.9 132.8l2.4 1.1-.7 .8z" fill-rule="evenodd"/>
<path d="M632 173.1l2-1.5-1.3 2.2z" fill-rule="evenodd"/>
<path d="M668.1 176.6l1.7 1.9-.9 .5z" fill-rule="evenodd"/>
</g>
<!-- layer: Dimension (ANSI) -->
<g fill="none" stroke="#000" stroke-width=".42">
<path d="M60.3 89.3h173M63.5 89.3l.5 2.5h-1zM63.5 89.3v44.4M63.5 148v44.5M60.3 192.5h125.6M63 189.9h1l-.5 2.6zM78.3 186.1v21.1M391.6 186.1v21.1M443.1 186.6v27.5M479.1 186.6v27.5M78.3 204l2.5-.5v1zM78.3 204h149.5"/>
<path d="M242.1 204h149.5M389.1 203.5l2.5 .5-2.5 .5zM443.1 210.9l2.5-.5v1.1zM443.1 210.9h12M467.2 210.9h11.9M476.6 210.4l2.5 .5-2.5 .6z"/>
</g>
<g fill="#000">
<path d="M63.5 89.3l.5 2.5h-1z" fill-rule="evenodd"/>
<path d="M63 189.9h1l-.5 2.6z" fill-rule="evenodd"/>
<path d="M78.3 204l2.5-.5v1z" fill-rule="evenodd"/>
<path d="M389.1 203.5l2.5 .5-2.5 .5z" fill-rule="evenodd"/>
<path d="M443.1 210.9l2.5-.5v1.1z" fill-rule="evenodd"/>
<path d="M476.6 210.4l2.5 .5-2.5 .6z" fill-rule="evenodd"/>
</g>
<g font-size="8.4">
<text x="742.3" y="480.2">EL CAMINO COLLEGE</text>
<text x="741.7" y="502.2">PURPLE REIGN BRIDGE</text>
</g>
<g font-size="6.3">
<text x="728.1" y="524.9">D</text>
<text x="762.8" y="525">Purple_Reign_Explode</text>
</g>
<g font-size="4.3">
<text x="654.8" y="478">brenden_deutschman</text>
<text x="699.3" y="478">5/3/2023</text>
</g>
<g font-size="4.2">
<text x="52.8" y="24.4">8</text>
<text x="160.8" y="24.4">7</text>
<text x="268.7" y="24.4">6</text>
<text x="376.7" y="24.4">5</text>
<text x="484.6" y="24.4">4</text>
<text x="592.6" y="24.4">3</text>
<text x="700.5" y="24.4">2</text>
<text x="808.5" y="24.4">1</text>
<text x="534.9" y="56.3">2</text>
<text x="8.8" y="71.4">D</text>
<text x="805.6" y="71.6">4</text>
<text x="852" y="71.4">D</text>
<text x="510.3" y="123.4">4</text>
<text x="65" y="147.3" transform="rotate(-90 65 147.3)">103.14</text>
<text x="639.4" y="162.7">2</text>
<text x="793" y="174.6">3</text>
<text x="228.6" y="205.5">313.30</text>
<text x="8.9" y="211.1">C</text>
<text x="455.9" y="212.5">36.00</text>
<text x="852.2" y="211.1">C</text>
<text x="706.4" y="246.5">1</text>
<text x="533.7" y="281.7">2</text>
<text x="9" y="350.8">B</text>
<text x="852.2" y="350.8">B</text>
<text x="743.7" y="401.8">PARTS LIST</text>
<text x="673.6" y="415.1">ITEM</text>
<text x="708.3" y="415.2">QTY</text>
<text x="743.8" y="415.1">PART NUMBER</text>
<text x="806.5" y="415.2">DESCRIPTION</text>
<text x="677.2" y="420.9">1</text>
<text x="711.1" y="420.9">1</text>
<text x="727.3" y="421">W-Link</text>
<text x="789.5" y="421">Left Side of the Bridge</text>
<text x="677.2" y="429.8">2</text>
<text x="711.1" y="429.8">2</text>
<text x="727.3" y="429.8">E-Support</text>
<text x="789.5" y="429.8">East Support with Middle</text>
<text x="789.5" y="435.6">Sockets</text>
<text x="677.2" y="447.4">3</text>
<text x="711.1" y="447.4">1</text>
<text x="727.3" y="447.5">E-Link</text>
<text x="789.5" y="447.5">Right Side of the Road</text>
<text x="677.2" y="456.2">4</text>
<text x="711.1" y="456.2">2</text>
<text x="727.3" y="456.2">W-Support</text>
<text x="789.5" y="456.3">Right Side of the Road with</text>
<text x="789.5" y="462.1">Middle Plugs</text>
<text x="8.9" y="490.5">A</text>
<text x="852.2" y="490.5">A</text>
<text x="742.9" y="532.6">1 : 1</text>
<text x="812.4" y="532.6">1</text>
<text x="823" y="532.6">1</text>
<text x="52.8" y="537.5">8</text>
<text x="160.8" y="537.5">7</text>
<text x="268.7" y="537.5">6</text>
<text x="376.7" y="537.5">5</text>
<text x="484.6" y="537.5">4</text>
<text x="592.6" y="537.5">3</text>
<text x="700.5" y="537.5">2</text>
<text x="808.5" y="537.5">1</text>
</g>
<g font-size="3.5">
<text x="654.8" y="473.2">DRAWN</text>
<text x="654.8" y="482.8">CHECKED</text>
<text x="724.7" y="488.9">TITLE</text>
<text x="654.8" y="492.3">QA</text>
<text x="654.8" y="501.8">MFG</text>
<text x="654.8" y="511.4">APPROVED</text>
<text x="726.7" y="517.7">SIZE</text>
<text x="762.8" y="517.7">DWG NO</text>
<text x="841.4" y="517.7">REV</text>
<text x="724.7" y="530.4">SCALE</text>
<text x="800.9" y="532.6">SHEET</text>
<text x="817.4" y="532.6">OF</text>
</g>
</svg>
